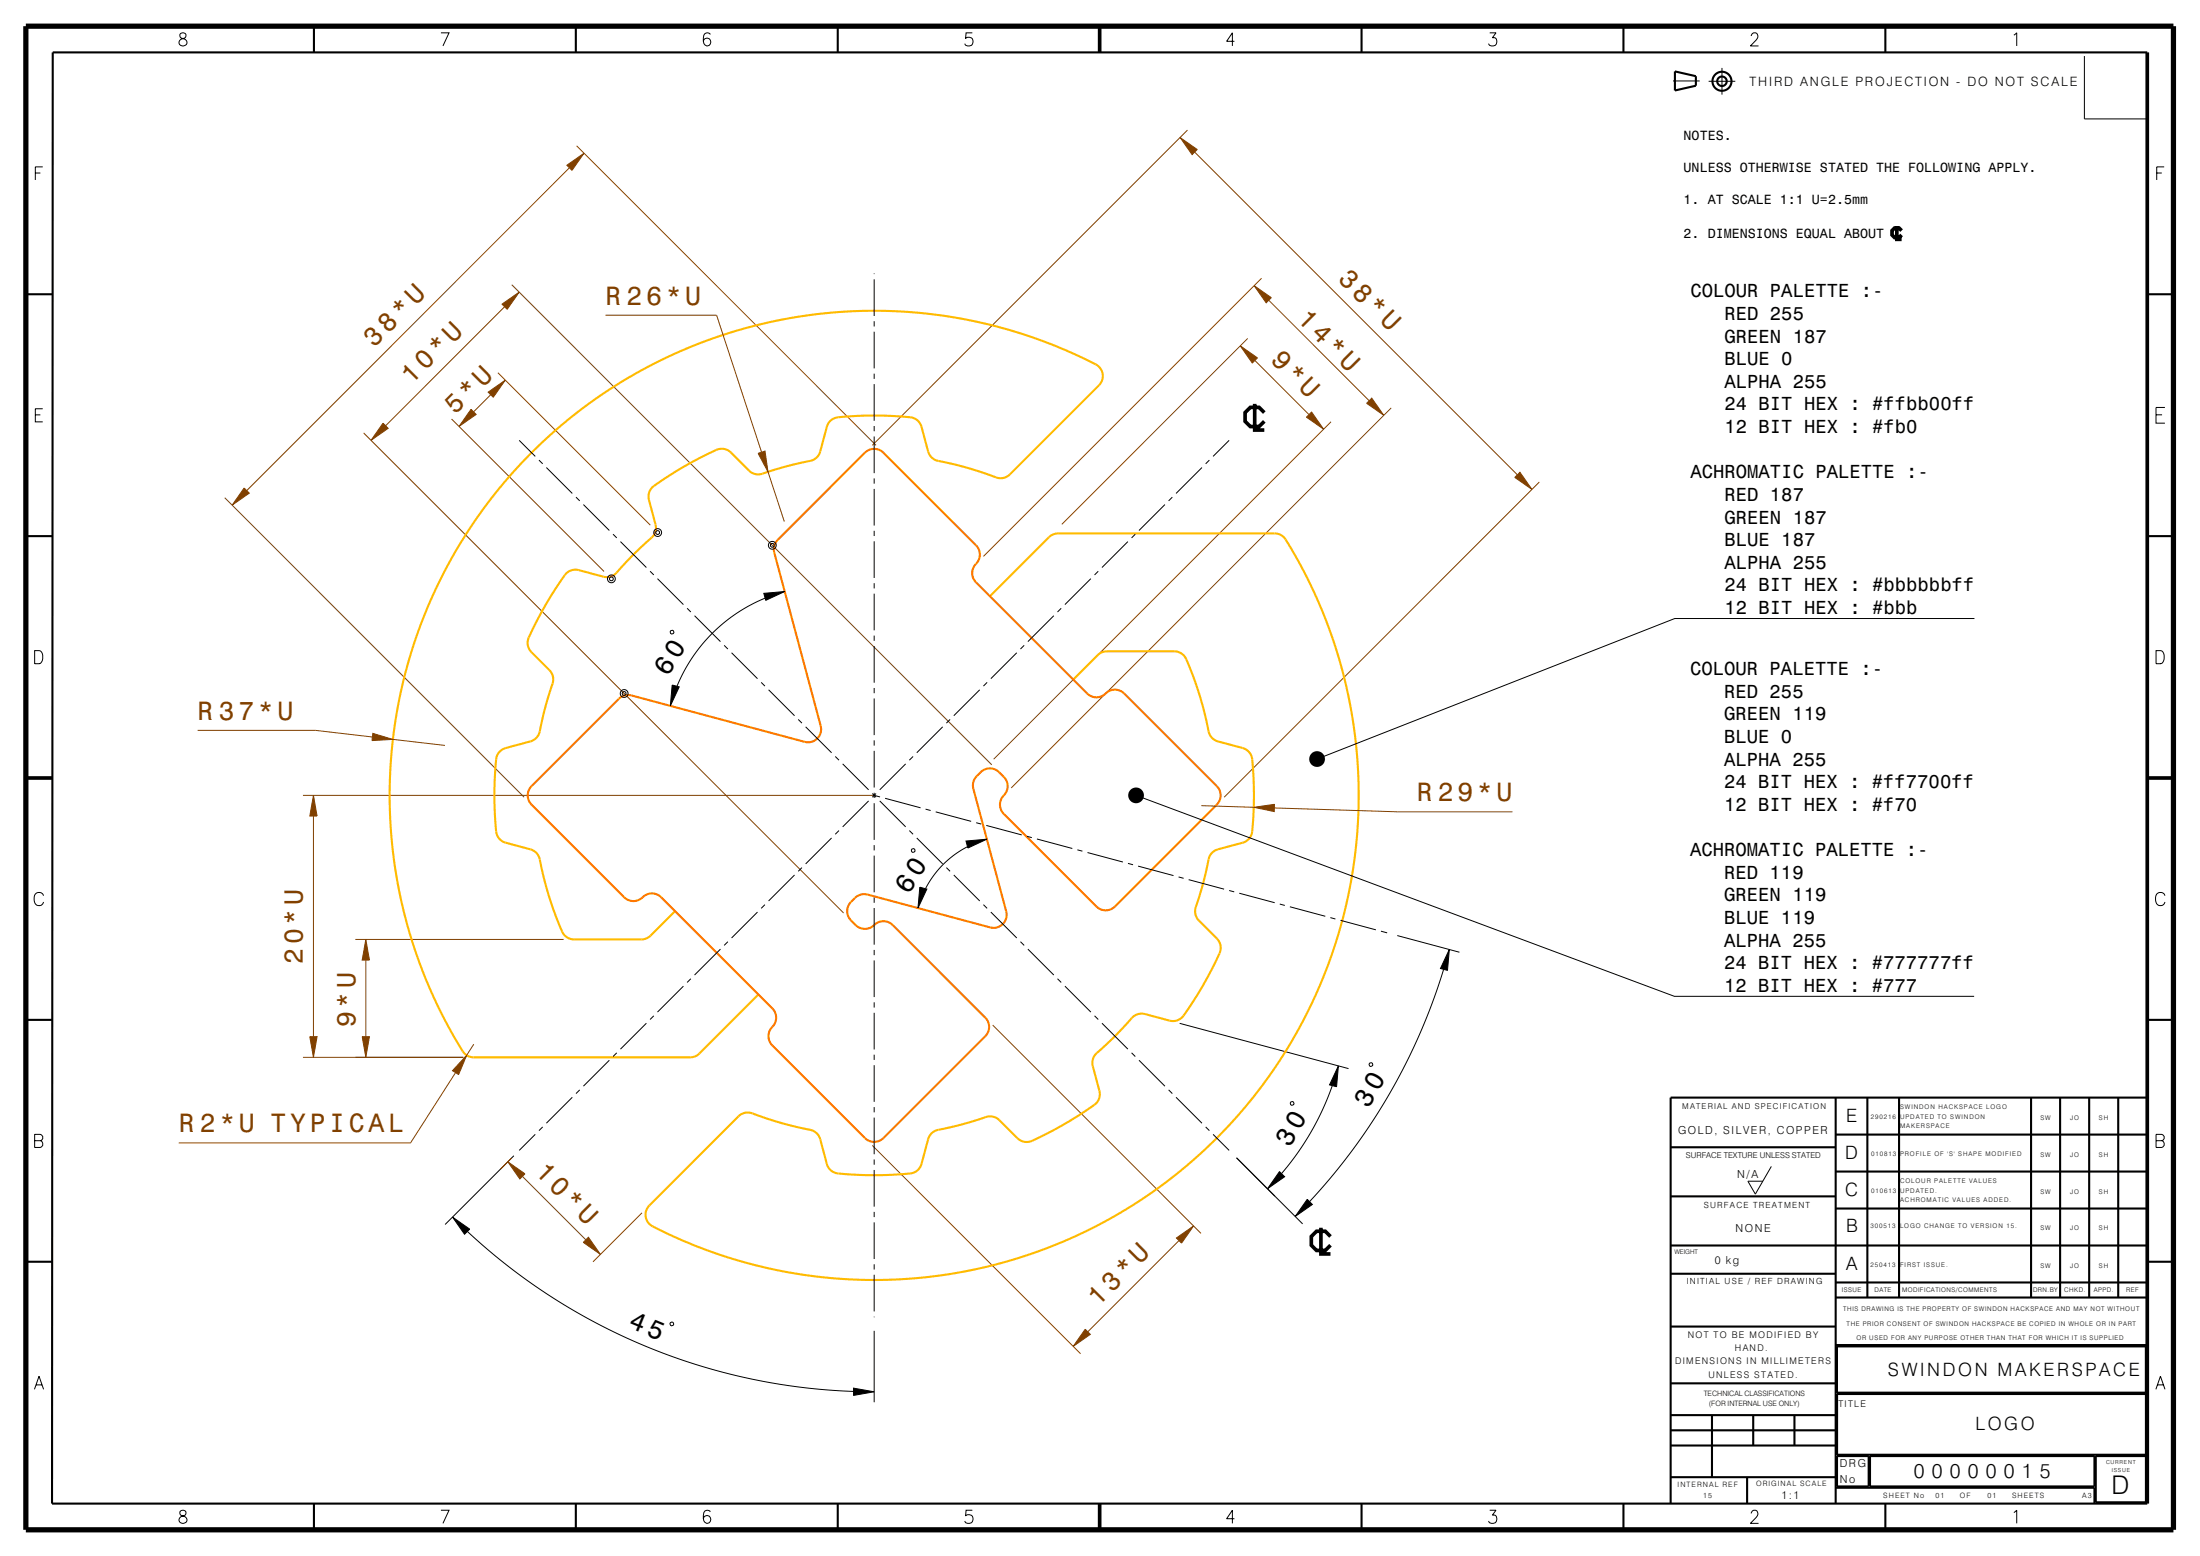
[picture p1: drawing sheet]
<svg xmlns="http://www.w3.org/2000/svg" width="420mm" height="297mm" viewBox="0 0 420 297" stroke-linecap="round" stroke-linejoin="round" font-family="sans-serif">
<g fill="none" stroke="#804000" stroke-width=".19">
<path d="M110.1 27.8l57.1 57.2M226.7 24.8l-60.2 60.2M97.7 54.3l91.6 91.7M240.8 53.1l-53.1 53.1M86.2 80l29.1 29.1M95.1 71.1l29 29.1M238.2 64.6l-35.5 35.5M265.6 77.9l-72.5 72.5M42.9 95l57.2 57.2M69.4 82.6l91.7 91.7M254.1 80.5l-64.4 64.4M293.9 92l-60.2 60.2"/>
<path d="M57.8 151.8h109.1M67.8 179.3h39.8M189.5 195.7l39.8 39.7M57.8 201.8h30.6M166.5 218.6l39.8 39.8M97.7 221l-2.2 2.2M122.6 231.5l-9.4 9.3"/>
</g>
<g fill="none" stroke="#000" stroke-width=".19">
<path d="M34.5 6.4a.57 .57 0 0 0 .2 .9l.7 .2a.7 .7 0 0 1 .1 1.1 .7 .7 0 0 1-1.1 0 .7 .7 0 0 1 .1-1.1l.7-.2a.54 .54 0 0 0 .2-.9l-.4-.1zM84.2 6.3h1.5l-1.1 2.5M135.6 6.6a.68 .68 0 0 0-.7-.3 .68 .68 0 0 0-.5 .4 1.67 1.67 0 0 0 .5 2.1 .73 .73 0 0 0 .8-.7 .73 .73 0 0 0-.6-.8 .73 .73 0 0 0-.8 .6M185.6 6.3h-1.2l-.1 1.1a.84 .84 0 0 1 1.3 0 .84 .84 0 0 1-.2 1.3 .84 .84 0 0 1-1.2-.4M235.7 7.9h-1.5l1.1-1.6v2.5M284.4 6.3h1.2l-.7 .9a.81 .81 0 0 1 .9 .9 .81 .81 0 0 1-1.1 .7l-.3-.1-.2-.4M319.4 15.5h5.1M326.2 15.5h5.1M328.7 13v5.1M334.3 6.9v-.1a.66 .66 0 0 1 1.1-.4 .88 .88 0 0 1-.1 1.2l-1.1 1.2h1.5M384.5 6.7l.5-.4v2.5M397.9 10.7v12h12"/>
<path d="M6.7 33h1M8.2 31.9h-1.5v2.5M411.7 33h1M413.2 31.9h-1.5v2.5M166.9 52.2v.1M166.9 53.3v7M6.7 79.2h1M8.2 78h-1.5v2.5h1.5M166.9 61.3v1M166.9 63.3v7M166.9 71.3v1M166.9 73.3v7"/>
<path d="M411.6 79.2h1.2M413.3 77.8h-1.7v3h1.7M99.1 84l3.1 3.1M102.9 87.8l.7 .7M104.3 89.2l5 5M110 94.9l.7 .7M111.4 96.3l4.9 5M166.9 81.3v1M166.9 83.3v7M166.9 91.3v1M166.9 93.3v7M222.4 96.3l-5 5"/>
<path d="M223.8 94.9l-.7 .7M229.5 89.2l-5 5M230.9 87.8l-.7 .7M234.7 84l-3.1 3.1M117 102l.7 .7M118.5 103.4l4.9 4.9M124.1 109l.7 .7M125.5 110.5l5 4.9M131.2 116.1l.7 .7M132.6 117.5l4.9 5M166.9 101.3v1M166.9 103.3v7"/>
<path d="M166.9 111.3v1M166.9 113.3v7M201.2 117.5l-5 5M202.6 116.1l-.7 .7M208.3 110.5l-5 4.9M209.7 109l-.7 .7M215.3 103.4l-4.9 4.9M216.7 102l-.7 .7M376.9 118.1h-57.2l-68.3 26.8M7.5 126.7a1.47 1.47 0 0 0 0-2.5h-.9v2.5h.9M138.3 123.2l.7 .7M139.7 124.6l4.9 4.9"/>
<path d="M145.3 130.2l.7 .8M146.7 131.7l5 4.9M152.4 137.3l.7 .7M153.8 138.7l5 5M166.9 121.3v1M166.9 123.3v7M166.9 131.3v1M166.9 133.3v7M180 138.7l-5 5M181.4 137.3l-.7 .7M187 131.7l-4.9 4.9M188.5 130.2l-.8 .8"/>
<path d="M194.1 124.6l-4.9 4.9M195.5 123.2l-.7 .7M412.5 126.7a1.46 1.46 0 0 0 0-2.5h-.9v2.5h.9M158.8 159.9l-5 5M159.5 144.4l.7 .7M160.2 158.5l-.7 .7M160.9 145.8l4.9 5M165.8 152.9l-4.9 4.9M166.5 151.5l.7 .7M166.8 151.8l1.2 .3M166.9 141.3v1M166.9 143.3v7"/>
<path d="M166.9 151.3v1M166.9 153.3v7M167.2 151.5l-.7 .7M168 152.9l4.9 4.9M169 152.4l6.7 1.8M172.9 145.8l-4.9 5M173.6 158.5l.7 .7M174.3 144.4l-.7 .7M175 159.9l5 5M176.7 154.4l1 .3M178.6 155l6.8 1.8M186.4 157l.9 .3"/>
<path d="M188.3 157.6l6.8 1.8M196 159.6l1 .3M216.9 151.8l102.8 38.4h57.2M8.3 171a.93 .93 0 0 0-1-.6 .93 .93 0 0 0-.8 .9 1.09 1.09 0 0 0 .2 1.2 1.09 1.09 0 0 0 1.2 .3l.4-.6M139 179.7l-.7 .8M144.6 174.1l-4.9 4.9M146 172.7l-.7 .7M151.7 167l-5 5M153.1 165.6l-.7 .7M166.9 161.3v1M166.9 163.3v7M166.9 171.3v1"/>
<path d="M166.9 173.3v7M180.7 165.6l.7 .7M182.1 167l4.9 5M187.7 172.7l.8 .7M189.2 174.1l4.9 4.9M194.8 179.7l.7 .8M198 160.1l6.7 1.9M205.7 162.2l.9 .3M207.6 162.7l6.8 1.8M215.3 164.8l1 .3M217.3 165.3l6.7 1.8M225 167.4l1 .2"/>
<path d="M226.9 167.9l6.8 1.8M234.7 170l.9 .2M236.6 170.5l6.8 1.8M244.3 172.6l1 .2M246.3 173.1l6.7 1.8M254 175.2l.9 .2M255.9 175.7l6.8 1.8M263.6 177.7l1.2 .4M266.8 178.6l11.8 3.2M413.3 171a.93 .93 0 0 0-1-.6 .93 .93 0 0 0-.8 .9 1.09 1.09 0 0 0 .2 1.2 1.09 1.09 0 0 0 1.2 .3l.4-.6M123.4 195.3l-4.9 5M124.8 193.9l-.7 .7"/>
<path d="M130.5 188.2l-5 5M131.9 186.8l-.7 .7M137.5 181.2l-4.9 4.9M166.9 181.3v1M166.9 183.3v7M166.9 191.3v1M166.9 193.3v7M196.2 181.2l5 4.9M201.9 186.8l.7 .7M203.3 188.2l5 5M209 193.9l.7 .7M210.4 195.3l4.9 5"/>
<path d="M225.2 195.3l32.2 8.7M6.6 216.5h1.1l.2 .1 .3 .3v.4l-.4 .4a.7 .7 0 0 1 .4 .7 .7 .7 0 0 1-.5 .6h-1.1zM6.6 217.7h1.2M102.2 216.5l-3.1 3.1M103.6 215.1l-.7 .7M109.3 209.4l-5 5M110.7 208l-.7 .7M116.3 202.4l-4.9 4.9M117.7 201l-.7 .7M166.9 201.3v1M166.9 203.3v7M166.9 211.3v1"/>
<path d="M166.9 213.3v7M216 201l.7 .7M217.4 202.4l5 4.9M223.1 208l.7 .7M224.5 209.4l5 5M230.2 215.1l.7 .7M231.6 216.5l3.1 3.1M411.6 216.5h1.1l.2 .1 .3 .3v.4l-.4 .4a.69 .69 0 0 1 .4 .7 .69 .69 0 0 1-.5 .6h-1.1zM411.6 217.7h1.2M98.1 220.6l-13.1 13.1M166.9 221.3v1M166.9 223.3v7"/>
<path d="M166.9 231.3v1M166.9 233.3v7M236.1 221l12.6 12.6M338.2 222.6l-3.1 5.3-1.4-2.4h2.8M166.9 241.3v1M166.9 243.3v7M166.9 251.3v.1M166.9 254v13.7M6.6 265.2l.9-2.5 .8 2.5M6.9 264.3h1.1M411.6 265.2l.9-2.5 .8 2.5M411.9 264.3h1.1"/>
<path d="M34.5 288.4a.57 .57 0 0 0 .2 .9l.7 .2a.7 .7 0 0 1 .1 1.1 .7 .7 0 0 1-1.1 0 .7 .7 0 0 1 .1-1.1l.7-.2a.54 .54 0 0 0 .2-.9l-.4-.1zM84.2 288.3h1.5l-1.1 2.5M135.6 288.6a.68 .68 0 0 0-.7-.3 .68 .68 0 0 0-.5 .4 1.67 1.67 0 0 0 .5 2.1 .73 .73 0 0 0 .8-.7 .73 .73 0 0 0-.6-.8 .73 .73 0 0 0-.8 .6M185.6 288.3h-1.2l-.1 1.1a.84 .84 0 0 1 1.3 0 .84 .84 0 0 1-.2 1.3 .84 .84 0 0 1-1.2-.4M235.7 289.9h-1.5l1.1-1.6v2.5M284.4 288.3h1.2l-.7 .9a.81 .81 0 0 1 .9 .9 .81 .81 0 0 1-1.1 .7l-.3-.1-.2-.4M334.3 288.9v-.1a.66 .66 0 0 1 1.1-.4 .88 .88 0 0 1-.1 1.2l-1.1 1.2h1.5M384.5 288.7l.5-.4v2.5"/>
<circle cx="116.7" cy="110.5" r=".37"/>
<circle cx="116.7" cy="110.5" r=".75"/>
<circle cx="125.6" cy="101.6" r=".38"/>
<circle cx="125.6" cy="101.6" r=".75"/>
<circle cx="147.4" cy="104.1" r=".75"/>
<circle cx="147.4" cy="104.1" r=".38"/>
<circle cx="119.2" cy="132.4" r=".75"/>
<circle cx="119.2" cy="132.4" r=".38"/>
</g>
<path d="M189 113.8l11.2-11.3 .6-.4 .7-.2 41.8-.1a2.86 2.86 0 0 1 2.6 2l3.7 6.5 3 6.6 2.6 7.3 2 7.5 1.3 7.4 .7 7.2 .2 7.7-.5 7.5-1.2 7.7-1.5 6.8-2.5 7.9-2.6 6.2-3.3 6.5-3.9 6.4-4.2 5.9-5.2 6-5.3 5.3-5.8 4.8-6.1 4.4-6.4 3.8-6.8 3.3-7 2.7-7.1 2.2-6.9 1.5-7.4 1-7 .4-8-.2-7.4-.8-6.9-1.3-7.5-2-6.8-2.5-6.8-3.1a2.6 2.6 0 0 1-1.3-4.3l17.1-17.1a2.91 2.91 0 0 1 3.5-.1l4.5 1.4 4.6 1.2a2.92 2.92 0 0 1 2.9 2l1.3 4.9a2.91 2.91 0 0 0 3.1 1.7l6 .2 6-.2a2.7 2.7 0 0 0 2.9-2l1.3-4.7a2.91 2.91 0 0 1 2.9-1.9l5.8-1.5a10.4 10.4 0 0 1 3.6-.9l1.1 .5 3.8 3.8a2.92 2.92 0 0 0 3.5-.1l5.6-2.9 4.8-3.1a2.7 2.7 0 0 0 1.6-3.1l-1.3-4.7a2.91 2.91 0 0 1 1.6-3.2l4.6-4.5a5.3 5.3 0 0 1 2.8-2.3l1 .1 4.9 1.3a2.93 2.93 0 0 0 3-1.9l3.2-5 2.8-5.4a2.7 2.7 0 0 0-.2-3.4l-3.4-3.5a2.91 2.91 0 0 1-.3-3.5l1.6-5.8a10.3 10.3 0 0 1 1.1-3.5l1-.7 5.2-1.4a2.93 2.93 0 0 0 1.7-3.1l.2-6.3-.3-5.7a2.7 2.7 0 0 0-1.9-2.9l-4.7-1.3a2.91 2.91 0 0 1-2-2.9l-1.3-5.3-2-5.7a4.7 4.7 0 0 0-2.1-3.1l-.9-.2-13.4 .1-1.1 .5-4.8 4.8M128.9 173.9l-4.7 4.7-1 .6-.8 .1h-12.8a2.82 2.82 0 0 1-2.7-2.3l-2-5.7-1.7-6.3a2.9 2.9 0 0 0-2-2.9l-4.7-1.3a2.86 2.86 0 0 1-1.9-3.1l-.2-5.3 .1-5.2a6.7 6.7 0 0 1 .8-3.6l1-.7 5.2-1.5a3.2 3.2 0 0 0 1.8-3l.9-3.6 1.2-4.1a2.55 2.55 0 0 0-.5-2.8l-3.5-3.4a2.84 2.84 0 0 1 0-3.7l2.5-4.9 2.6-4.3a6.7 6.7 0 0 1 2.5-2.7l1.3-.1 5.1 1.3a3.2 3.2 0 0 0 3.1-1.7l2.7-2.9 3-2.7a2.54 2.54 0 0 0 .9-2.7l-1.2-4.7a2.85 2.85 0 0 1 1.8-3.2l4.6-3 4.4-2.4a6.7 6.7 0 0 1 3.5-1.1l1.2 .5 3.8 3.8a3.2 3.2 0 0 0 3.5 0l3.8-1.1 3.9-.9a2.54 2.54 0 0 0 2.2-1.8l1.3-4.8a2.84 2.84 0 0 1 3.1-1.8l5.3-.3 5.2 .2a6.7 6.7 0 0 1 3.6 .7l.8 1 1.4 5.2a2.96 2.96 0 0 0 2.8 1.8l4.6 1.1 4.5 1.5a2.89 2.89 0 0 0 3.6-.2l17.2-17.2a2.61 2.61 0 0 0-1.5-4.2l-6.8-3.1-7.5-2.7-7.3-1.9-7.6-1.4-7.5-.7-7.2-.1-7.3 .5-7.4 1.1-7.1 1.6-6.6 2.1-7.2 2.8-7 3.5-6.4 3.9-5.6 4.1-6.1 5.2-5.3 5.3-4.7 5.6-4.3 6.1-4 6.6-3.3 6.7-2.8 7-2.1 7.2-1.6 7.3-1 7.5-.4 7.7 .2 7.2 .8 7.5 1.5 7.3 1.9 6.8 2.8 7.7 3 6.4 3.5 6.3a2.6 2.6 0 0 0 2.3 1.5h41.9l.7-.3 .5-.4 11.3-11.3" fill="none" stroke="#fb0" stroke-width=".4"/>
<path d="M101.5 150l16.7-16.7a2.5 2.5 0 0 1 2.4-.6l33.3 9a2.5 2.5 0 0 0 2.8-3.2l-8.9-33.1a2.49 2.49 0 0 1 .7-2.3l16.8-16.8a2.5 2.5 0 0 1 3.4 .1l17.8 17.8a2.65 2.65 0 0 1-.5 3.8 2.5 2.5 0 0 0 .3 3.2l21.4 21.3a2.62 2.62 0 0 0 3.7-.4 2.51 2.51 0 0 1 3.2 .3l17.8 17.8a2.5 2.5 0 0 1-.1 3.4l-19.6 19.6a2.5 2.5 0 0 1-3.4-.2l-17.8-17.8a2.64 2.64 0 0 1 .5-3.8 2.5 2.5 0 0 0-.4-3.1l-1-1.1a2.49 2.49 0 0 0-3.4 .2l-.9 .9a2.5 2.5 0 0 0-.5 2.3l6.3 23.6a2.5 2.5 0 0 1-3.1 2.8l-23.6-6.3a2.51 2.51 0 0 0-2.2 .7l-.9 .9a2.5 2.5 0 0 0 .2 3.4l1 1a2.62 2.62 0 0 0 3.7-.4 2.5 2.5 0 0 1 3.2 .3l17.8 17.8a2.5 2.5 0 0 1-.1 3.4l-19.6 19.5a2.5 2.5 0 0 1-3.4-.1l-17.8-17.8a2.65 2.65 0 0 1 .5-3.8 2.5 2.5 0 0 0-.4-3.1l-21.4-21.4a2.62 2.62 0 0 0-3.6 .4 2.5 2.5 0 0 1-3.2-.2l-17.8-17.8a2.51 2.51 0 0 1 .1-3.5z" fill="none" stroke="#f70" stroke-width=".4"/>
<g fill="none" stroke="#000" stroke-width=".4">
<path d="M59.9 5v5M109.9 5v5M159.9 5v5M259.9 5v5M309.9 5v5M319.8 13.6l4 .9v1.9l-4 .9zM359.9 5v5M409.9 10h-399.8l-.2 277h400M4.9 56.2h5M409.9 56.2h5M4.9 102.3h5M409.9 102.3h5"/>
<path d="M4.9 194.7h5M409.9 194.7h5M318.9 219h31.5M350.4 216.6h59.5M350.4 209.5v77.5M356.5 209.5v38.2M362.5 209.5v38.2M387.8 209.5v38.2M393.3 209.5v38.2M398.8 209.5v38.2M404.4 209.5v38.2M409.9 209.5h-91v77.5"/>
<path d="M318.9 237.7h91M318.9 228.4h31.5M350.4 230.7h59.5M350.4 223.6h59.5M4.9 240.8h5.1M318.9 253.2h31.5M318.9 243.1h31.5M350.4 256.7h59.5M350.4 244.8h59.5M350.4 247.7h59.5M350.7 257h59v8.8h-59zM409.9 240.8h5"/>
<path d="M318.9 270.1h31.5M318.9 264h31.5M318.9 275.9h31.5M318.9 273h31.5M326.8 270.1v11.9M334.7 270.1v5.8M342.6 270.1v5.8M350.7 266.1h59v11.6h-59zM350.7 277.9h6.1v5.8h-6.1zM357 277.9h42.9v5.8h-42.9zM400.1 277.9h9.6v8.8h-9.6zM59.9 287v5"/>
<path d="M109.9 287v5M159.9 287v5M259.9 287v5M309.9 287v5M318.9 282h31.5M333.5 282v5M350.4 284h49.5v3M359.9 287v5"/>
<circle cx="328.7" cy="15.5" r=".91"/>
<circle cx="328.7" cy="15.5" r="1.82"/>
</g>
<path d="M209.9 5v5M409.9 10v277M362.1 43.2v2.5h.9M363 44l-.5-.5h-.8l-.5 .5v.9l.5 .5h.8l.5-.5M239.5 77.1v5h1.9M241.4 78.8l-1-1h-1.7l-1 1v1.6l1 1h1.7l1-1M4.9 148.5h5M409.9 148.5h5M252.2 234.3v5h1.8M254 236l-1-1h-1.7l-1 1v1.7l1 1h1.7l1-1M209.9 287v5" fill="none" stroke="#000" stroke-width=".7" stroke-linecap="butt"/>
<path d="M4.9 5h410v287h-410z" fill="none" stroke="#000" stroke-width="1" stroke-linecap="butt"/>
<g fill="#000">
<circle cx="216.9" cy="151.8" r="1.5"/>
<circle cx="251.4" cy="144.9" r="1.5"/>
</g>
<g fill="#804000">
<path d="M225.3 26.2l3.3 2.3-1 1z" fill-rule="evenodd"/>
<path d="M289.2 91.1l1-1 2.3 3.3z" fill-rule="evenodd"/>
</g>
<path d="M225.3 26.2l3.3 2.3-1 1zM228.1 29l61.6 61.6M289.2 91.1l1-1 2.3 3.3z" fill="none" stroke="#804000" stroke-width=".19"/>
<path d="M89.1 201.4l-1.5 3.7-1.2-.7z" fill-rule="evenodd" fill="#804000"/>
<path d="M90.4 199.3l-1.3 2.1M87 204.7l-8.6 13.5h-44.3M89.1 201.4l-1.5 3.7-1.2-.7z" fill="none" stroke="#804000" stroke-width=".19"/>
<g fill="#000">
<path d="M86.4 232.3l3.3 2.3-1 1z" fill-rule="evenodd"/>
<path d="M162.9 265l4 .7-4 .7z" fill-rule="evenodd"/>
</g>
<path d="M86.4 232.3l3.3 2.3-1 1zM89.2 235l3.8 3.4 3.8 3.1 4.6 3.5 4 2.6 4.5 2.7 3.9 2.2 4.5 2.3 5 2.2 4.7 1.8 4.7 1.6 5 1.5 5.2 1.2 5.4 1 4.4 .7 5.2 .5 5 .3M128 252.5l.3-.2 .2 .1 .1 .3-.1 .2-.3 .2-.2-.1-.1-.3zM162.9 265l4 .7-4 .7z" fill="none" stroke="#000" stroke-width=".19"/>
<g fill="#804000">
<path d="M73.1 80.8l1 1-3.3 2.2z" fill-rule="evenodd"/>
<path d="M95.8 58.1l3.3-2.3-2.3 3.2z" fill-rule="evenodd"/>
</g>
<path d="M95.8 58.1l3.3-2.3-2.3 3.2zM96.3 58.6l-22.7 22.7M73.1 80.8l1 1-3.3 2.2z" fill="none" stroke="#804000" stroke-width=".19"/>
<path d="M71.2 140l3.8 1.1-4 .3z" fill-rule="evenodd" fill="#804000"/>
<path d="M37.7 139.4h22.5l10.9 1.3M71.2 140l3.8 1.1-4 .3zM75 141.1l9.9 1.2" fill="none" stroke="#804000" stroke-width=".19"/>
<g fill="#804000">
<path d="M236.8 66l3.3 2.3-1 1z" fill-rule="evenodd"/>
<path d="M250.4 78.6l2.3 3.3-3.3-2.3z" fill-rule="evenodd"/>
</g>
<path d="M236.8 66l3.3 2.3-1 1zM239.6 68.8l10.3 10.3M250.4 78.6l2.3 3.3-3.3-2.3z" fill="none" stroke="#804000" stroke-width=".19"/>
<g fill="#804000">
<path d="M69.1 197.9h1.4l-.7 3.9z" fill-rule="evenodd"/>
<path d="M69.8 179.3l.7 4h-1.4z" fill-rule="evenodd"/>
</g>
<path d="M69.8 179.3l.7 4h-1.4zM69.1 197.9h1.4l-.7 3.9zM69.8 183.3v14.6" fill="none" stroke="#804000" stroke-width=".19"/>
<g fill="#804000">
<path d="M59.8 151.8l.7 4h-1.4z" fill-rule="evenodd"/>
<path d="M59.1 197.9h1.4l-.7 3.9z" fill-rule="evenodd"/>
</g>
<path d="M59.8 151.8l.7 4h-1.4zM59.8 155.8v42.1M59.1 197.9h1.4l-.7 3.9z" fill="none" stroke="#804000" stroke-width=".19"/>
<g fill="#804000">
<path d="M97 221.8l3.2 2.2-1 1z" fill-rule="evenodd"/>
<path d="M112.3 236.2l2.3 3.2-3.2-2.3z" fill-rule="evenodd"/>
</g>
<path d="M97 221.8l3.2 2.2-1 1zM99.7 224.5l12.1 12.1M112.3 236.2l2.3 3.2-3.2-2.3z" fill="none" stroke="#804000" stroke-width=".19"/>
<path d="M144.7 86.5l1.3-.4 .6 4z" fill-rule="evenodd" fill="#804000"/>
<path d="M115.6 60.2h21.2l8.6 26.1M144.7 86.5l1.3-.4 .6 4zM146.6 90.1l3.1 9.5" fill="none" stroke="#804000" stroke-width=".19"/>
<path d="M239.4 154.1l3.9-.6v1.4z" fill-rule="evenodd" fill="#804000"/>
<path d="M229.4 153.8l10 .3M239.4 154.1l3.9-.6v1.4zM243.3 154.2l23.5 .8h21.9" fill="none" stroke="#804000" stroke-width=".19"/>
<g fill="#000">
<path d="M255.5 203.5l-.3 3.9-1.4-.3z" fill-rule="evenodd"/>
<path d="M244.3 223.6l1 1-3.3 2.3z" fill-rule="evenodd"/>
</g>
<path d="M246.4 210.3h.4l.2 .1v.3l-.1 .2-.3 .1-.2-.1-.1-.4zM254.3 207.2l-1.8 4.7-2.3 4.4-2.6 4-2.9 3.7M255.5 203.5l-.3 3.9-1.4-.3zM244.3 223.6l1 1-3.3 2.3z" fill="none" stroke="#000" stroke-width=".19"/>
<g fill="#804000">
<path d="M93.2 74.9l3.3-2.3-2.3 3.2z" fill-rule="evenodd"/>
<path d="M89.9 78.1l1 1-3.3 2.3z" fill-rule="evenodd"/>
</g>
<path d="M89.9 78.1l1 1-3.3 2.3zM93.2 74.9l3.3-2.3-2.3 3.2zM93.7 75.3l-3.3 3.3" fill="none" stroke="#804000" stroke-width=".19"/>
<g fill="#000">
<path d="M276.7 181.2l-.4 4-1.3-.3z" fill-rule="evenodd"/>
<path d="M249.6 228.9l.9 1-3.2 2.3z" fill-rule="evenodd"/>
</g>
<path d="M275.6 185l-2.1 6.3-2.5 6-2.7 5.9-3 5.5-3.3 5.3-4 5.8-4 5.1-4 4.5M276.7 181.2l-.4 4-1.3-.3zM261.5 202.9l.3-.1 .2 .2 .1 .3-.1 .2-.3 .1-.2-.2-.1-.3zM249.6 228.9l.9 1-3.2 2.3z" fill="none" stroke="#000" stroke-width=".19"/>
<g fill="#804000">
<path d="M46.6 93.1l1 1-3.3 2.3z" fill-rule="evenodd"/>
<path d="M108.2 31.5l3.3-2.3-2.3 3.3z" fill-rule="evenodd"/>
</g>
<path d="M108.2 31.5l3.3-2.3-2.3 3.3zM108.7 32l-61.6 61.6M46.6 93.1l1 1-3.3 2.3z" fill="none" stroke="#804000" stroke-width=".19"/>
<g fill="#000">
<path d="M145.8 113.3l4-.4-3.6 1.7z" fill-rule="evenodd"/>
<path d="M128.3 130.8l1.4 .3-1.7 3.6z" fill-rule="evenodd"/>
<path d="M175.6 169.3l1.3 .4-1.6 3.6z" fill-rule="evenodd"/>
<path d="M184.4 160.5l4-.3-3.6 1.7z" fill-rule="evenodd"/>
</g>
<path d="M145.8 113.3l4-.4-3.6 1.7zM146.1 114.2l-3 1.4-2.3 1.4-2.4 1.7-2.1 1.9-2.2 2.4-1.8 2.3-1.6 2.6-1.5 3.1M128.1 120.4l.3-.1 .2 .1 .1 .3-.2 .2-.3 .1-.2-.1-.1-.3zM128.3 130.8l1.4 .3-1.7 3.6zM174.1 162.1l.3-.1 .2 .1 .1 .3-.1 .2-.4 .1-.2-.1v-.4zM175.6 169.3l1.3 .4-1.6 3.6zM184.4 160.5l4-.3-3.6 1.7zM184.7 161.6l-2.3 1.4-2.1 1.8-2 2.3-1.6 2.5" fill="none" stroke="#000" stroke-width=".19"/>
<g fill="#804000">
<path d="M224.6 236.3l3.3-2.3-2.3 3.3z" fill-rule="evenodd"/>
<path d="M207.2 253.7l1 1-3.3 2.3z" fill-rule="evenodd"/>
</g>
<path d="M224.6 236.3l3.3-2.3-2.3 3.3zM225.1 236.8l-17.4 17.4M207.2 253.7l1 1-3.3 2.3z" fill="none" stroke="#804000" stroke-width=".19"/>
<g fill="#804000">
<path d="M239.4 54.5l3.3 2.3-1 1z" fill-rule="evenodd"/>
<path d="M261.9 76l2.3 3.3-3.3-2.3z" fill-rule="evenodd"/>
</g>
<path d="M239.4 54.5l3.3 2.3-1 1zM242.2 57.3l19.2 19.2M261.9 76l2.3 3.3-3.3-2.3z" fill="none" stroke="#804000" stroke-width=".19"/>
<g font-size="5.1" fill="#804000">
<text x="255.3" y="53.4" transform="rotate(45 255.3 53.4)">38*U</text>
<text x="247.5" y="61.2" transform="rotate(45 247.5 61.2)">14*U</text>
<text x="71.5" y="66.5" transform="rotate(-45 71.5 66.5)">38*U</text>
<text x="242.4" y="68.8" transform="rotate(45 242.4 68.8)">9*U</text>
<text x="78.5" y="73.5" transform="rotate(-45 78.5 73.5)">10*U</text>
<text x="86.9" y="79.3" transform="rotate(-45 86.9 79.3)">5*U</text>
<text x="102" y="223.9" transform="rotate(45 102 223.9)">10*U</text>
<text x="209.7" y="249.4" transform="rotate(-45 209.7 249.4)">13*U</text>
</g>
<g font-size="5.1">
<text x="127.5" y="129.1" transform="rotate(-58 127.5 129.1)">60</text>
<text x="173.4" y="170.8" transform="rotate(-57 173.4 170.8)">60</text>
<text x="261.3" y="211.7" transform="rotate(-60 261.3 211.7)">30</text>
<text x="246.2" y="219.1" transform="rotate(-60 246.2 219.1)">30</text>
</g>
<g font-size="5" fill="#804000">
<text x="115.6" y="58.2">R 26*U</text>
<text x="37.7" y="137.4">R 37*U</text>
<text x="270.5" y="153">R 29*U</text>
<text x="57.8" y="183.9" transform="rotate(-90 57.8 183.9)">20*U</text>
<text x="67.8" y="196.1" transform="rotate(-90 67.8 196.1)">9*U</text>
<text x="34.1" y="216.2">R 2*U TYPICAL</text>
</g>
<text font-size="5" x="119.8" y="253.4" transform="rotate(22 119.8 253.4)">45</text>
<text font-size="4.9" x="403.1" y="285.2">D</text>
<text font-size="3.9" x="365.4" y="282.2">0 0 0 0 0 0 1 5</text>
<g font-size="3.6">
<text x="322.7" y="56.7">COLOUR PALETTE :-</text>
<text x="329.2" y="61.1">RED 255</text>
<text x="329.2" y="65.4">GREEN 187</text>
<text x="329.2" y="69.7">BLUE 0</text>
<text x="329.2" y="74">ALPHA 255</text>
<text x="329.2" y="78.3">24 BIT HEX : #ffbb00ff</text>
<text x="329.2" y="82.7">12 BIT HEX : #fb0</text>
<text x="322.7" y="91.3">ACHROMATIC PALETTE :-</text>
<text x="329.2" y="95.6">RED 187</text>
<text x="329.2" y="99.9">GREEN 187</text>
<text x="329.2" y="104.3">BLUE 187</text>
<text x="329.2" y="108.6">ALPHA 255</text>
<text x="329.2" y="112.9">24 BIT HEX : #bbbbbbff</text>
<text x="329.2" y="117.2">12 BIT HEX : #bbb</text>
<text x="322.7" y="128.9">COLOUR PALETTE :-</text>
<text x="329.2" y="133.2">RED 255</text>
<text x="329.2" y="137.5">GREEN 119</text>
<text x="329.2" y="141.8">BLUE 0</text>
<text x="329.2" y="146.1">ALPHA 255</text>
<text x="329.2" y="150.5">24 BIT HEX : #ff7700ff</text>
<text x="329.2" y="154.8">12 BIT HEX : #f70</text>
<text x="322.7" y="163.4">ACHROMATIC PALETTE :-</text>
<text x="329.2" y="167.7">RED 119</text>
<text x="329.2" y="172">GREEN 119</text>
<text x="329.2" y="176.4">BLUE 119</text>
<text x="329.2" y="180.7">ALPHA 255</text>
<text x="329.2" y="185">24 BIT HEX : #777777ff</text>
<text x="329.2" y="189.3">12 BIT HEX : #777</text>
</g>
<g font-size="3.5">
<text x="352.5" y="214.1">E</text>
<text x="352.3" y="221.3">D</text>
<text x="352.3" y="228.3">C</text>
<text x="352.4" y="235.1">B</text>
<text x="352.5" y="242.4">A</text>
<text x="360.4" y="262.7">SWINDON MAKERSPACE</text>
<text x="377.2" y="273">LOGO</text>
</g>
<g font-size="2.5">
<text x="334" y="16.5">THIRD ANGLE PROJECTION - DO NOT SCALE</text>
<text x="321.4" y="26.8">NOTES.</text>
<text x="321.4" y="32.9">UNLESS OTHERWISE STATED THE FOLLOWING APPLY.</text>
<text x="321.4" y="39">1. AT SCALE 1:1 U=2.5mm</text>
<text x="321.4" y="45.4">2. DIMENSIONS EQUAL ABOUT</text>
</g>
<g font-size="2.1">
<text x="320.4" y="216.4">GOLD, SILVER, COPPER</text>
<text x="331.7" y="224.9">N/A</text>
<text x="331.4" y="235.1">NONE</text>
<text x="327.4" y="241.3">0 kg</text>
<text x="351.2" y="280">DRG</text>
<text x="340.1" y="286.1">1:1</text>
<text x="351.2" y="283">No</text>
</g>
<g font-size="1.8">
<text x="322.2" y="255.4">NOT TO BE MODIFIED BY</text>
<text x="331.2" y="257.9">HAND.</text>
<text x="319.8" y="260.4">DIMENSIONS IN MILLIMETERS</text>
<text x="326.2" y="263">UNLESS STATED.</text>
<text x="351" y="268.5">TITLE</text>
</g>
<g font-size="1.6">
<text x="325.3" y="230.6">SURFACE TREATMENT</text>
<text x="322" y="245">INITIAL USE / REF DRAWING</text>
</g>
<g font-size="1.5">
<text x="321.2" y="211.7">MATERIAL AND SPECIFICATION</text>
<text x="321.9" y="221.1">SURFACE TEXTURE UNLESS STATED</text>
</g>
<g font-size="1.4">
<text x="325.3" y="266.4">TECHNICAL CLASSIFICATIONS</text>
<text x="326.3" y="268.4">(FOR INTERNAL USE ONLY)</text>
<text x="320.3" y="283.8">INTERNAL REF</text>
<text x="325.2" y="285.9">15</text>
<text x="335.3" y="283.6">ORIGINAL SCALE</text>
<text x="359.5" y="286">SHEET No</text>
<text x="369.5" y="286">01</text>
<text x="374.2" y="286">OF</text>
<text x="379.4" y="286">01</text>
<text x="384.1" y="286">SHEETS</text>
<text x="397.5" y="285.9">A3</text>
</g>
<g font-size="1.2">
<text x="357.1" y="213.5">290216</text>
<text x="362.8" y="211.8">SWINDON HACKSPACE LOGO</text>
<text x="362.8" y="213.5">UPDATED TO SWINDON</text>
<text x="362.8" y="215.3">MAKERSPACE</text>
<text x="389.5" y="213.8">SW</text>
<text x="395.2" y="213.8">JO</text>
<text x="400.7" y="213.8">SH</text>
<text x="357.2" y="220.6">010813</text>
<text x="362.8" y="220.6">PROFILE OF 'S' SHAPE MODIFIED</text>
<text x="389.5" y="220.9">SW</text>
<text x="395.2" y="220.9">JO</text>
<text x="400.7" y="220.8">SH</text>
<text x="357.2" y="227.6">010613</text>
<text x="362.8" y="225.9">COLOUR PALETTE VALUES</text>
<text x="362.8" y="227.6">UPDATED.</text>
<text x="389.5" y="227.9">SW</text>
<text x="395.2" y="227.9">JO</text>
<text x="400.7" y="227.9">SH</text>
<text x="362.8" y="229.4">ACHROMATIC VALUES ADDED.</text>
<text x="319.7" y="239.4">WEIGHT</text>
<text x="357.1" y="234.4">300513</text>
<text x="362.7" y="234.4">LOGO CHANGE TO VERSION 15.</text>
<text x="389.5" y="234.7">SW</text>
<text x="395.2" y="234.7">JO</text>
<text x="400.7" y="234.7">SH</text>
<text x="357.1" y="241.8">250413</text>
<text x="362.7" y="241.8">FIRST ISSUE.</text>
<text x="389.5" y="242">SW</text>
<text x="395.2" y="242">JO</text>
<text x="400.7" y="242">SH</text>
<text x="351.6" y="246.7">ISSUE</text>
<text x="351.9" y="250.3">THIS DRAWING IS THE PROPERTY OF SWINDON HACKSPACE AND MAY NOT WITHOUT</text>
<text x="357.9" y="246.7">DATE</text>
<text x="363.1" y="246.7">MODIFICATIONS/COMMENTS</text>
<text x="388.1" y="246.6">DRN.BY</text>
<text x="394.1" y="246.6">CHKD.</text>
<text x="399.8" y="246.6">APPD.</text>
<text x="405.9" y="246.6">REF</text>
<text x="352.5" y="253.1">THE PRIOR CONSENT OF SWINDON HACKSPACE BE COPIED IN WHOLE OR IN PART</text>
<text x="354.5" y="255.8">OR USED FOR ANY PURPOSE OTHER THAN THAT FOR WHICH IT IS SUPPLIED</text>
</g>
<g font-size="1.1">
<text x="402.1" y="279.4">CURRENT</text>
<text x="403.1" y="280.9">ISSUE</text>
</g>
</svg>
